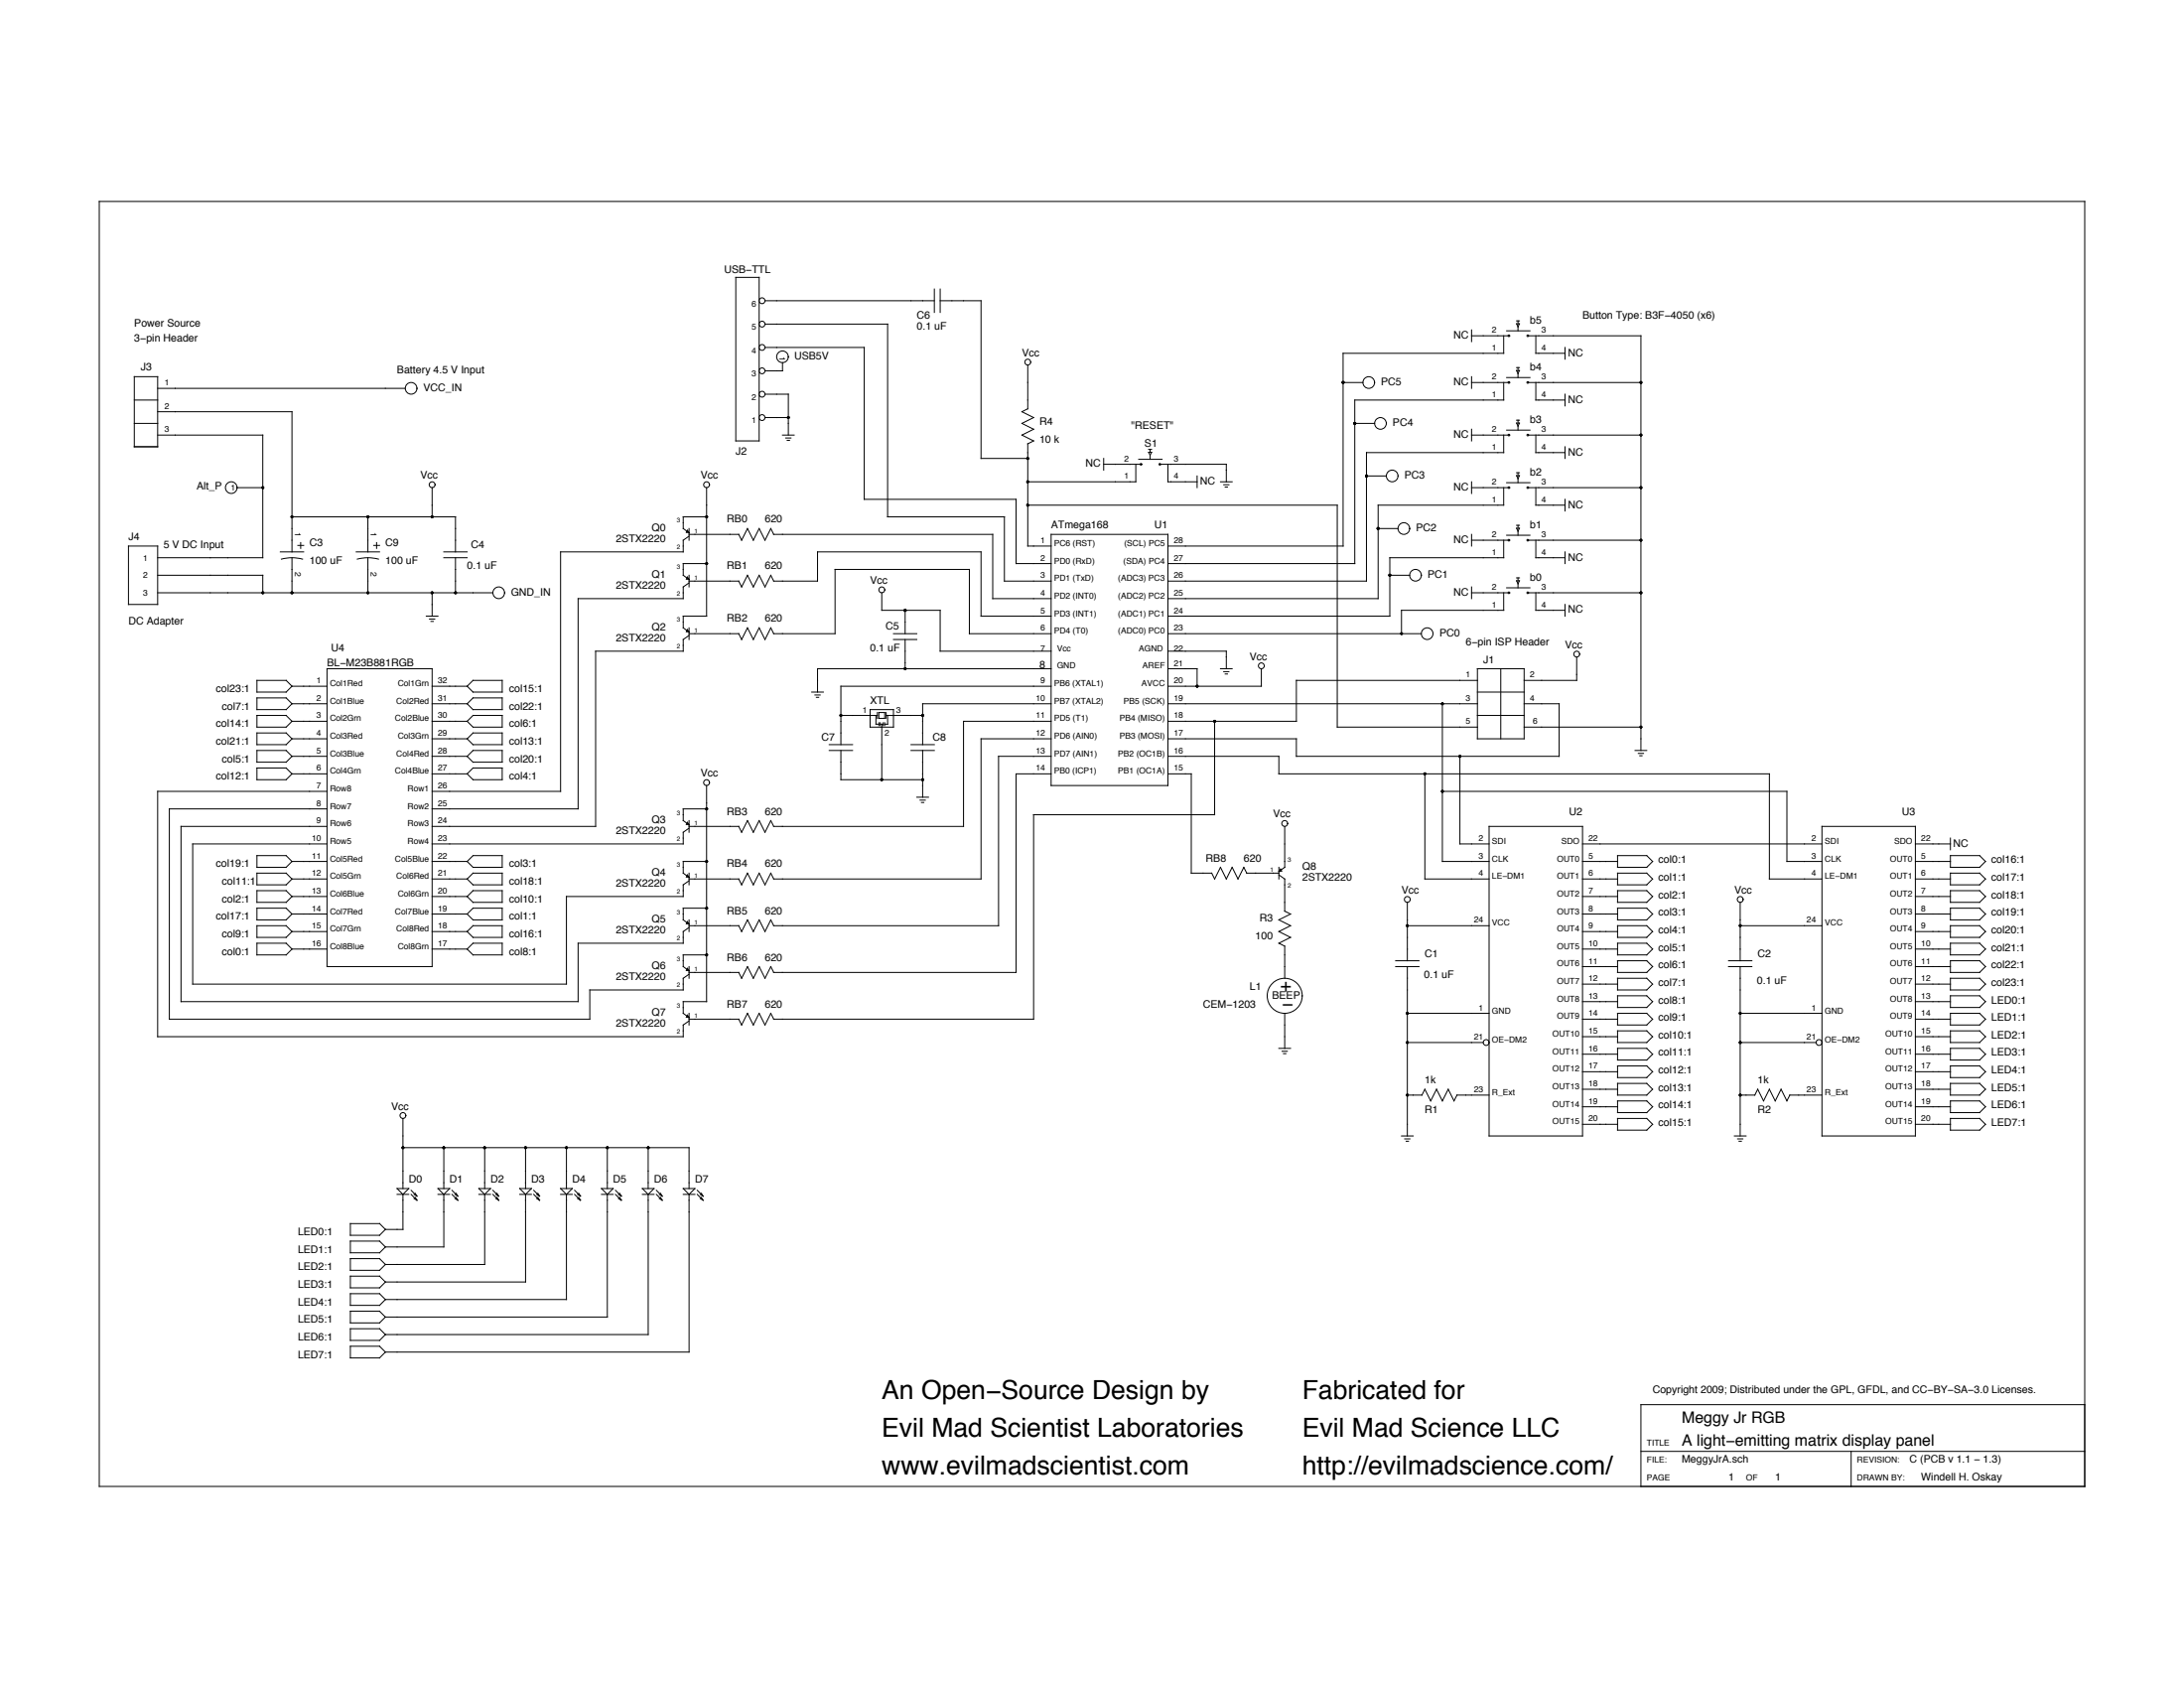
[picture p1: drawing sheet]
<svg xmlns="http://www.w3.org/2000/svg" width="279mm" height="216mm" viewBox="0 0 279 216" stroke-linecap="round" stroke-linejoin="round" font-family="sans-serif">
<g fill="none" stroke="#000" stroke-width=".13">
<path d="M12.7 25.8h254v164.3h-254zM94.1 35.5h3v20.9h-3zM97.9 38.5h21.6M119.5 37v3M120.3 38.5h5.2v20.1h6M120.3 37v3M17.2 48.2h3v8.9h-3zM17.2 51.2h3M17.2 54.2h3M20.2 55.6h13.4v15.7h-13.4M20.2 52.7h17.2v17.9M20.2 49.7h31.6"/>
<path d="M97.9 53.4h3M97.9 41.5h15.7v24.6h14.9v8.2h6M97.9 44.4h12.7v19.5h19.4v8.2h4.5M97.9 50.4h3v5.2M100.1 46.4v1h-2.2M100.1 55.6h1.5M100.5 56h.7M100.7 56.3h.3M131.5 46.7v5.6l-.8 .4 1.5 .7-1.5 .8 1.5 .7-1.5 .7 1.5 .8-.7 .4v13h3M141.2 59.4h4.7M141.2 58.6v1.5M145.3 59.4v2.2h-13.8"/>
<path d="M145.7 58.7h3M146.9 57.5h.4M146.9 57.9h.4l-.2 .3zM147.1 57.5v.4M147.1 58.2v.5M148.5 59.4h8.4v2.2M149.4 59.4v2.2h3.7M171.8 48.9h2.6M173.3 54.2h2.6M188.3 55.6h4.6M188.3 42.2v1.5M188.3 48.2v1.5"/>
<path d="M188.3 54.9v1.5M188.3 48.9h4.6M188.3 42.9h4.6M192.4 42.9v2.3h-20.6v24.6h-22.4M192.4 48.9v2.3h-19.1v20.9h-23.9M192.4 55.6v2.3h-17.6v16.4h-25.4M192.7 55h3M192.7 48.3h3M192.7 42.3h3M194 53.7h.4M194 54.1h.4l-.2 .4zM194 47h.4"/>
<path d="M194 47.4h.4l-.2 .4zM194 41h.4M194 41.4h.4l-.2 .4zM194.2 41v.4M194.2 41.8v.5M194.2 47v.4M194.2 47.8v.5M194.2 53.7v.4M194.2 54.5v.5M195.5 42.9h14.4v53.1M195.5 55.6h14.4M195.5 48.9h14.4"/>
<path d="M196.5 42.9v2.3h3.7M196.5 48.9v2.3h3.7M196.5 55.6v2.3h3.7M200.2 44.4v1.5M200.2 50.4v1.5M200.2 57.1v1.5M16.4 69.8h3.8v7.5h-3.8zM20.2 73.6h13.4v2.2M20.2 75.8h42.9M30.3 62.4h3.3M35.9 70.6h2.9M36 71.5a5.2 5.2 0 0 1 2.7 0"/>
<path d="M37.4 71.3v4.5M37.4 66.1h20.9v4.5M38.1 69.8h.7M38.5 69.4v.7M45.6 70.6h3M45.7 71.5a5.2 5.2 0 0 1 2.7 0M47.1 66.1v4.5M47.1 71.3v4.5M47.8 69.8h.8M48.2 69.4v.7M54.5 78.8h1.5M54.9 79.2h.7"/>
<path d="M55.1 79.5h.3M55.3 62.4v3.7M55.3 75.8v3M56.8 71.3h3M56.8 70.6h3M58.3 71.3v4.5M87.8 68.1l.1-.3 .2 .3M87.8 68.1h.3M87.9 73.8l.2 .3h-.3M87.9 73.8l-.1 .3M88.2 74.3h6.3l.4 .8 .7-1.5 .8 1.5 .7-1.5 .8 1.5 .7-1.5 .4 .7M88.2 68.3h6.3l.4 .8 .7-1.5 .8 1.5 .7-1.5 .8 1.5 .7-1.5 .4 .7"/>
<path d="M88.2 68.6l-.8 .5v1.5h-15.7v30.6h-16.4M88.2 74.5l-.8 .6v1.5h-13.4v26.9h-18.7M88.2 67.6v1.5M88.2 73.6v1.5M90.4 62.4v16.4h-3v1.5l.8 .5M90.4 66.1h-3v1.5l.8 .5M90.4 72.1h-3v1.5l.8 .5M99 74.3h5.6v-3.7h20.9v8.2h9M99 68.3h28v8.3h7.5M112.8 75.8v2.3h7.5v5.2h14.2M115.8 78.1v2.9M131.5 64.6h39.6v28.4h17.9"/>
<path d="M134.5 68.3h14.9v32.2h-14.9zM153.1 60.9v1.5M156.1 61.6h1.5M156.5 62h.7M156.7 62.3h.3M174.8 60.9h2.6M176.3 67.6h2.5M177.8 73.6h2.5M188.3 75.8h4.6M188.3 61.6v1.5M188.3 68.3v1.5M188.3 75.1v1.5"/>
<path d="M188.3 69.1h4.6M188.3 62.4h4.6M192.4 69.1v2.2h-14.6v7.5h-28.4M192.4 62.4v2.2h-16.1v12h-26.9M192.4 75.8v2.3h-13.1v2.9M192.7 75.2h3M192.7 68.5h3M192.7 61.7h3M194 73.9h.4M194 74.3h.4l-.2 .4zM194 67.2h.4M194 67.6h.4l-.2 .3z"/>
<path d="M194 60.5h.4M194 60.8h.4l-.2 .4zM194.2 60.5v.3M194.2 61.2v.5M194.2 67.2v.4M194.2 67.9v.6M194.2 73.9v.4M194.2 74.7v.5M195.5 75.8h14.4M195.5 69.1h14.4M195.5 62.4h14.4M196.5 69.1v2.2h3.7"/>
<path d="M196.5 62.4v2.2h3.7M196.5 75.8v2.3h3.7M200.2 77.3v1.5M200.2 63.9v1.5M200.2 70.6v1.5M32.9 87h3.7l.8 .8-.8 .7h-3.7zM32.9 96h3.7l.8 .7-.8 .8h-3.7zM32.9 91.5h3.7l.8 .8-.8 .7h-3.7zM32.9 93.7h3.7l.8 .8-.8 .7h-3.7zM32.9 89.3h3.7l.8 .7-.8 .8h-3.7zM32.9 98.2h3.7l.8 .8-.8 .7h-3.7zM37.4 87.8h4.4"/>
<path d="M37.4 90h4.4M37.4 92.3h4.4M37.4 94.5h4.4M37.4 96.7h4.4M37.4 99h4.4M41.8 85.5h13.5v38.1h-13.5zM55.3 87.8h4.5M55.3 90h4.5M55.3 92.3h4.5M55.3 94.5h4.5M55.3 96.7h4.5M55.3 99h4.5"/>
<path d="M59.8 87.8l.7-.8h3.7v1.5h-3.7zM60.5 91.5h3.7v1.5h-3.7l-.7-.7zM60.5 96h3.7v1.5h-3.7l-.7-.8zM60.5 93.7h3.7v1.5h-3.7l-.7-.7zM60.5 89.3h3.7v1.5h-3.7l-.7-.8zM60.5 98.2h3.7v1.5h-3.7l-.7-.7zM87.8 80.8l.1-.3 .2 .3M87.8 80.8h.3M88.2 81h6.3l.4 .8 .7-1.5 .8 1.5 .7-1.5 .8 1.5 .7-1.5 .4 .7M88.2 81.3l-.8 .5v1.5h-11.2v22.4h-20.9M88.2 80.3v1.5M99 81h7.8v-8.2h17.2v8.2h10.5"/>
<path d="M103.8 88.5h1.5M104.3 88.9h.6M104.4 89.2h.3M106.1 96h3M106.1 95.2h3M107.6 91.5h4.6M107.6 96v3.7h10.4M111.3 90.8h3v2.2h-3zM112.1 91.5v1.1h.3M112.2 91.1v.8M112.4 92.4v.4M112.4 91.1h.8v.8h-.8z"/>
<path d="M112.6 92.6h.4M112.6 92.4v.4M112.8 92.6v7.1M113 92.4v.4M113.2 92.4v.4M113.4 91.1v.8M113.6 91.5v1.1h-.4M114.3 81h3M114.3 81.8h3M115.8 81.8v3.7M116.5 96h3M116.5 95.2h3"/>
<path d="M118 96v6M118 91.5h-4.6M134.5 92.3h-11.2v13.4h-24.3M134.5 99h-4.5v25.4h-31M134.5 87.8h-26.9v7.4M134.5 90h-16.5v5.2M134.5 94.5h-9v17.9h-26.5M134.5 96.7h-6.8v21.7h-28.7M134.5 85.5h-29.9v3M149.4 81h32.4M149.4 90h39.6M149.4 96.7h14.2v2.3h62.8v13.4h6.7"/>
<path d="M149.4 99h3v12.7h2.6l.4 .7 .7-1.5 .8 1.5 .7-1.5 .8 1.5 .7-1.5 .4 .8M149.4 85.5h3.7v2.3M149.4 83.3h7.5v2.2M155.4 92.3v11.9h-23.2v26.2h-33.2M156.1 85.5h1.5M156.5 85.9h.7M156.7 86.2h.3M161.4 85.5v2.3h-12M182.3 99v13.4h8.2M184.5 90v20.2h6M186.8 96.7v11.2h3.7M189 91.5h6"/>
<path d="M189 88.5h6M189 87h-23.2v5.3h-16.4M189 85.5h6v9h-6zM192 85.5v9M195 90h4.5v6.7h-33.7v-2.2h-16.4M195 93h14.9M201.7 84v3h-6.7M209.2 96h1.5M209.6 96.4h.7M209.8 96.7h.3M32.9 111.7h3.7l.8 .7-.8 .8h-3.7zM32.9 118.4h3.7l.8 .7-.8 .8h-3.7z"/>
<path d="M32.9 109.4h3.7l.8 .8-.8 .7h-3.7zM32.9 116.2h3.7l.8 .7-.8 .8h-3.7zM32.9 113.9h3.7l.8 .8-.8 .7h-3.7zM37.4 110.2h4.4M37.4 114.7h4.4M37.4 116.9h4.4M37.4 119.1h4.4M41.8 101.2h-21.6v31.4h67.2v-1.5l.8-.5M41.8 112.4h-4.4M41.8 107.9h-17.1v18h47.8v-11.2h14.9v-1.5l.8-.6M41.8 105.7h-18.6v22.4h50.8v-7.5h13.4v-1.5l.8-.5M41.8 103.5h-20.1v26.9h53.8v-3.8h11.9v-1.5l.8-.5"/>
<path d="M55.3 110.2h4.5M55.3 112.4h4.5M55.3 114.7h4.5M55.3 116.9h4.5M59.8 119.1h-4.5M60.5 118.4h3.7v1.5h-3.7l-.7-.8zM60.5 109.4h3.7v1.5h-3.7l-.7-.7zM60.5 111.7h3.7v1.5h-3.7l-.7-.8zM60.5 116.2h3.7v1.5h-3.7l-.7-.8zM60.5 113.9h3.7v1.5h-3.7l-.7-.7zM87.9 105.2l.2 .3M87.9 111.9l.2 .3h-.3"/>
<path d="M87.9 117.9l.2 .3M87.9 105.2l-.1 .2M87.9 111.9l-.1 .3M87.9 117.9l-.1 .2M88.2 112.4h6.3l.4 .8 .7-1.5 .8 1.5 .7-1.5 .8 1.5 .7-1.5 .4 .7M88.2 105.7h6.3l.4 .7 .7-1.4 .8 1.4 .7-1.4 .8 1.4 .7-1.4 .4 .7M88.2 105.9l-.8 .5v1.5h-32.1M88.2 105v1.4M88.2 111.7v1.5M88.2 117.7v1.4M90.4 110.2h-3v1.5l.8 .5M90.4 100.5v27.6h-3v1.5l.8 .6"/>
<path d="M90.4 116.2h-3v1.5l.8 .5-.4-.1M90.4 103.5h-3v1.5l.8 .5-.4-.1M99 118.4l-.4-.7-.7 1.4-.8-1.4-.7 1.4-.8-1.4-.7 1.4-.4-.7h-6.3M117.3 102h1.5M117.7 102.3h.7M117.9 102.6h.3M159.5 111.7h4.1M163.6 110.9v1.5M163.6 111.9l.8 .5v4.1M163.8 111.1l.2 .3-.4 .1zM164.4 105.7v4.5M164.4 116.5l.7 .4-1.5 .8 1.5 .7-1.5 .7 1.5 .8-1.5 .7 .8 .4v4.1"/>
<path d="M164.4 110.9l-.8 .6M164.4 110.2v.7M180 115.4v7.5M184.5 101.2h44.1v9h4.5M190.5 118.4h-10.5M190.5 105.7h12v39.6h-12zM202.5 110.2h4.4M202.5 107.9h30.6M202.5 112.4h4.4M202.5 114.7h4.4M202.5 116.9h4.4M202.5 119.1h4.4"/>
<path d="M206.9 118.4h3.8l.7 .7-.7 .8h-3.8zM206.9 109.4h3.8l.7 .8-.7 .7h-3.8zM206.9 111.7h3.8l.7 .7-.7 .8h-3.8zM206.9 113.9h3.8l.7 .8-.7 .7h-3.8zM206.9 116.2h3.8l.7 .7-.7 .8h-3.8zM222.6 115.4v7.5M233.1 118.4h-10.5M233.1 105.7h11.9v39.6h-11.9zM245 107.9h4.5M245 112.4h4.5M245 114.7h4.5M245 116.9h4.5"/>
<path d="M245 119.1h4.5M249.5 118.4h3.8l.7 .7-.7 .8h-3.8zM249.5 110.2h-4.5M249.5 109.4h3.8l.7 .8-.7 .7h-3.8zM249.5 111.7h3.8l.7 .7-.7 .8h-3.8zM249.5 116.2h3.8l.7 .7-.7 .8h-3.8zM249.5 107.2v1.5M249.5 113.9h3.8l.7 .8-.7 .7h-3.8zM32.9 120.6h3.7l.8 .8-.8 .7h-3.7zM37.4 121.4h4.4M55.3 121.4h4.5M60.5 120.6h3.7v1.5h-3.7l-.7-.7z"/>
<path d="M87.8 124.1l.1-.3 .2 .4M87.8 130.1l.1-.3 .2 .3M87.8 124.1l.3 .1M87.8 130.1h.3M88.2 130.4h6.3l.4 .7 .7-1.5 .8 1.5 .7-1.5 .8 1.5 .7-1.5 .4 .8M88.2 123.6v1.5M88.2 129.6v1.5M90.4 122.1h-3v1.5l.8 .6M99 124.4l-.4-.8-.7 1.5-.8-1.5-.7 1.5-.8-1.5-.7 1.5-.4-.7h-6.3M163.6 134.1h1.5M164 134.5h.7M164.2 134.8h.3"/>
<path d="M164.4 129.6v4.5M178.5 123.6h3M178.5 122.9h3M180 123.6v21.7M180 129.6h10.5M180 133.3h9.8M202.5 123.6h4.4M202.5 121.4h4.4M202.5 125.9h4.4M202.5 128.1h4.4M202.5 130.4h4.4M202.5 132.6h4.4"/>
<path d="M202.5 139.3h4.4M202.5 137.1h4.4M202.5 134.8h4.4M206.9 122.9h3.8l.7 .7-.7 .8h-3.8zM206.9 129.6h3.8l.7 .8-.7 .7h-3.8zM206.9 138.6h3.8l.7 .7-.7 .8h-3.8zM206.9 131.8h3.8l.7 .8-.7 .7h-3.8zM206.9 120.6h3.8l.7 .8-.7 .7h-3.8zM206.9 125.1h3.8l.7 .8-.7 .7h-3.8zM206.9 127.4h3.8l.7 .7-.7 .8h-3.8zM206.9 134.1h3.8l.7 .7-.7 .8h-3.8zM206.9 136.3h3.8l.7 .8-.7 .7h-3.8z"/>
<path d="M221.1 123.6h3M221.1 122.9h3M222.6 133.3h9.7M222.6 123.6v21.7M222.6 129.6h10.5M245 123.6h4.5M245 121.4h4.5M245 125.9h4.5M245 128.1h4.5M245 130.4h4.5M245 132.6h4.5M245 139.3h4.5"/>
<path d="M245 137.1h4.5M245 134.8h4.5M249.5 122.9h3.8l.7 .7-.7 .8h-3.8zM249.5 129.6h3.8l.7 .8-.7 .7h-3.8zM249.5 138.6h3.8l.7 .7-.7 .8h-3.8zM249.5 131.8h3.8l.7 .8-.7 .7h-3.8zM249.5 125.1h3.8l.7 .8-.7 .7h-3.8zM249.5 120.6h3.8l.7 .8-.7 .7h-3.8zM249.5 136.3h3.8l.7 .8-.7 .7h-3.8zM249.5 127.4h3.8l.7 .7-.7 .8h-3.8zM249.5 134.1h3.8l.7 .7-.7 .8h-3.8zM44.8 156.5h3.8l.7 .7-.7 .8h-3.8z"/>
<path d="M44.8 158.7h3.8l.7 .8-.7 .7h-3.8zM50.8 152h1.5l-.8 .8zM50.8 152.8h1.5M51.5 152.8v4.4h-2.2M51.5 146.8h36.7v5.2M51.5 143.1v8.9M52.6 152.2l.7 .8M52.6 152.8l.7 .7M53 152.8l.3 .2M53 153.3l.3 .2M53.1 152.6l.2 .4M53.1 153.1l.2 .4"/>
<path d="M56 152h1.5l-.7 .8zM56 152.8h1.5M56.8 152.8v6.7h-7.5M56.8 146.8v5.2M57.8 152.2l.8 .8M57.8 152.8l.8 .7M58.2 152.8l.4 .2M58.2 153.3l.4 .2M58.3 152.6l.3 .4M58.3 153.1l.3 .4M61.3 152h1.5l-.8 .8zM61.3 152.8h1.5"/>
<path d="M62 152.8v8.9h-12.7M62 146.8v5.2M63.1 152.2l.7 .8M63.1 152.8l.7 .7M63.4 152.8l.4 .2M63.4 153.3l.4 .2M63.6 152.6l.2 .4M63.6 153.1l.2 .4M66.5 152h1.5l-.8 .8zM66.5 152.8h1.5M67.2 152.8v11.2h-17.9M67.2 146.8v5.2"/>
<path d="M68.3 152.2l.7 .8M68.3 152.8l.7 .7M68.7 152.8l.3 .2M68.7 153.3l.3 .2M68.8 152.6l.2 .4M68.8 153.1l.2 .4M71.7 152h1.5l-.7 .8zM71.7 152.8h1.5M72.5 152.8v13.4h-23.2M72.5 146.8v5.2M73.5 152.2l.8 .8M73.5 152.8l.8 .7"/>
<path d="M73.9 152.8l.4 .2M73.9 153.3l.4 .2M74 152.6l.3 .4M74 153.1l.3 .4M76.9 152h1.5l-.7 .8zM76.9 152.8h1.5M77.7 152.8v15.7h-28.4M77.7 146.8v5.2M78.7 152.2l.8 .8M78.7 152.8l.8 .7M79.1 152.8l.4 .2M79.1 153.3l.4 .2"/>
<path d="M79.3 152.6l.2 .4M79.3 153.1l.2 .4M82.2 152h1.5l-.8 .8zM82.2 152.8h1.5M82.9 152.8v17.9h-33.6M82.9 146.8v5.2M84 152.2l.7 .8M84 152.8l.7 .7M84.3 152.8l.4 .2M84.3 153.3l.4 .2M84.5 152.6l.2 .4M84.5 153.1l.2 .4"/>
<path d="M87.4 152h1.5l-.7 .8zM87.4 152.8h1.5M88.2 152.8v2.2M88.2 155v17.9h-38.9M89.2 152.2l.7 .8M89.2 152.8l.7 .7M89.6 152.8l.3 .2M89.6 153.3l.3 .2M89.7 152.6l.2 .4M89.7 153.1l.2 .4M179.3 145.3h1.5M179.7 145.7h.7"/>
<path d="M179.9 146h.3M180 140.1h1.9l.4-.8 .7 1.5 .8-1.5 .7 1.5 .8-1.5 .7 1.5 .4-.7M190.5 140.1h-4.1M202.5 143.8h4.4M202.5 141.6h4.4M206.9 140.8h3.8l.7 .8-.7 .7h-3.8zM206.9 143.1h3.8l.7 .7-.7 .7h-3.8zM221.9 145.3h1.5M222.3 145.7h.7M222.5 146h.3M222.6 140.1h1.9l.4-.8 .7 1.5 .8-1.5 .7 1.5 .8-1.5 .7 1.5 .4-.7M233.1 140.1h-4.1"/>
<path d="M245 143.8h4.5M245 141.6h4.5M249.5 143.1h3.8l.7 .7-.7 .7h-3.8zM249.5 140.8h3.8l.7 .8-.7 .7h-3.8zM44.8 169.9h3.8l.7 .8-.7 .7h-3.8zM44.8 161h3.8l.7 .7-.7 .8h-3.8zM44.8 163.2h3.8l.7 .8-.7 .7h-3.8zM44.8 165.5h3.8l.7 .7-.7 .8h-3.8zM44.8 167.7h3.8l.7 .8-.7 .7h-3.8zM44.8 172.2h3.8l.7 .7-.7 .8h-3.8zM266.7 179.7h-56.8v10.4M209.9 185.6h56.8"/>
<path d="M236.8 185.6v4.5"/>
<circle cx="97.5" cy="38.5" r=".37"/>
<circle cx="52.6" cy="49.7" r=".75"/>
<circle cx="97.5" cy="44.4" r=".37"/>
<circle cx="97.5" cy="50.4" r=".37"/>
<circle cx="97.5" cy="53.4" r=".37"/>
<circle cx="97.5" cy="47.4" r=".37"/>
<circle cx="97.5" cy="41.5" r=".37"/>
<circle cx="100.1" cy="45.6" r=".75"/>
<circle cx="131.5" cy="46.3" r=".37"/>
<circle cx="146" cy="59.4" r=".1"/>
<circle cx="148.4" cy="59.4" r=".1"/>
<circle cx="175.1" cy="48.9" r=".75"/>
<circle cx="176.6" cy="54.2" r=".75"/>
<circle cx="193" cy="55.6" r=".1"/>
<circle cx="193" cy="48.9" r=".1"/>
<circle cx="193" cy="42.9" r=".1"/>
<circle cx="195.4" cy="55.6" r=".1"/>
<circle cx="195.4" cy="48.9" r=".1"/>
<circle cx="195.4" cy="42.9" r=".1"/>
<circle cx="29.6" cy="62.4" r=".75"/>
<circle cx="55.3" cy="62" r=".37"/>
<circle cx="63.8" cy="75.8" r=".75"/>
<circle cx="90.4" cy="62" r=".37"/>
<circle cx="112.8" cy="75.4" r=".37"/>
<circle cx="178.1" cy="60.9" r=".75"/>
<circle cx="179.6" cy="67.6" r=".75"/>
<circle cx="181.1" cy="73.6" r=".75"/>
<circle cx="193" cy="75.8" r=".1"/>
<circle cx="193" cy="62.4" r=".1"/>
<circle cx="193" cy="69.1" r=".1"/>
<circle cx="195.4" cy="75.8" r=".1"/>
<circle cx="195.4" cy="69.1" r=".1"/>
<circle cx="195.4" cy="62.4" r=".1"/>
<circle cx="161.4" cy="85.2" r=".37"/>
<circle cx="182.6" cy="81" r=".75"/>
<circle cx="201.7" cy="83.7" r=".37"/>
<circle cx="90.4" cy="100.1" r=".37"/>
<circle cx="164.4" cy="105.3" r=".37"/>
<circle cx="180" cy="115" r=".37"/>
<circle cx="222.6" cy="115" r=".37"/>
<circle cx="164.4" cy="127.4" r="2.24"/>
<circle cx="190.1" cy="133.3" r=".37"/>
<circle cx="232.7" cy="133.3" r=".37"/>
<circle cx="51.5" cy="142.7" r=".37"/>
</g>
<g fill="#000">
<circle cx="100.9" cy="53.4" r=".19"/>
<circle cx="131.5" cy="58.6" r=".19"/>
<circle cx="171.8" cy="48.9" r=".19"/>
<circle cx="173.3" cy="54.2" r=".19"/>
<circle cx="209.9" cy="48.9" r=".19"/>
<circle cx="209.9" cy="55.6" r=".19"/>
<circle cx="33.6" cy="62.4" r=".19"/>
<circle cx="33.6" cy="75.8" r=".19"/>
<circle cx="37.4" cy="75.8" r=".19"/>
<circle cx="37.4" cy="66.1" r=".19"/>
<circle cx="47.1" cy="75.8" r=".19"/>
<circle cx="47.1" cy="66.1" r=".19"/>
<circle cx="55.3" cy="66.1" r=".19"/>
<circle cx="55.3" cy="75.8" r=".19"/>
<circle cx="58.3" cy="75.8" r=".19"/>
<circle cx="90.4" cy="66.1" r=".19"/>
<circle cx="90.4" cy="72.1" r=".19"/>
<circle cx="115.8" cy="78.1" r=".19"/>
<circle cx="131.5" cy="61.6" r=".19"/>
<circle cx="131.5" cy="64.6" r=".19"/>
<circle cx="174.8" cy="60.9" r=".19"/>
<circle cx="176.3" cy="67.6" r=".19"/>
<circle cx="177.8" cy="73.6" r=".19"/>
<circle cx="209.9" cy="69.1" r=".19"/>
<circle cx="209.9" cy="75.8" r=".19"/>
<circle cx="209.9" cy="62.4" r=".19"/>
<circle cx="107.6" cy="91.5" r=".19"/>
<circle cx="112.8" cy="99.7" r=".19"/>
<circle cx="115.8" cy="85.5" r=".19"/>
<circle cx="118" cy="91.5" r=".19"/>
<circle cx="118" cy="99.7" r=".19"/>
<circle cx="153.1" cy="87.8" r=".19"/>
<circle cx="155.4" cy="92.3" r=".19"/>
<circle cx="179.3" cy="81" r=".19"/>
<circle cx="182.3" cy="99" r=".19"/>
<circle cx="184.5" cy="90" r=".19"/>
<circle cx="186.8" cy="96.7" r=".19"/>
<circle cx="209.9" cy="93" r=".19"/>
<circle cx="90.4" cy="116.2" r=".19"/>
<circle cx="90.4" cy="110.2" r=".19"/>
<circle cx="90.4" cy="103.5" r=".19"/>
<circle cx="180" cy="118.4" r=".19"/>
<circle cx="184.5" cy="101.2" r=".19"/>
<circle cx="222.6" cy="118.4" r=".19"/>
<circle cx="90.4" cy="122.1" r=".19"/>
<circle cx="180" cy="129.6" r=".19"/>
<circle cx="180" cy="133.3" r=".19"/>
<circle cx="222.6" cy="129.6" r=".19"/>
<circle cx="222.6" cy="133.3" r=".19"/>
<circle cx="51.5" cy="146.8" r=".19"/>
<circle cx="56.8" cy="146.8" r=".19"/>
<circle cx="62" cy="146.8" r=".19"/>
<circle cx="67.2" cy="146.8" r=".19"/>
<circle cx="72.5" cy="146.8" r=".19"/>
<circle cx="77.7" cy="146.8" r=".19"/>
<circle cx="82.9" cy="146.8" r=".19"/>
<circle cx="180" cy="140.1" r=".19"/>
<circle cx="222.6" cy="140.1" r=".19"/>
</g>
<g font-size="3.4">
<text x="112.8" y="178.9">An Open−Source Design by</text>
<text x="166.6" y="178.9">Fabricated for</text>
<text x="112.8" y="183.8">Evil Mad Scientist Laboratories</text>
<text x="166.6" y="183.8">Evil Mad Science LLC</text>
<text x="112.8" y="188.6">www.evilmadscientist.com</text>
<text x="166.6" y="188.6">http://evilmadscience.com/</text>
</g>
<g font-size="2.4">
<text x="163.9" y="125.5" transform="rotate(90 163.9 125.5)">+</text>
<text x="164" y="129.1">−</text>
</g>
<g font-size="2">
<text x="215.2" y="182">Meggy Jr RGB</text>
<text x="215.2" y="184.9">A light−emitting matrix display panel</text>
</g>
<g font-size="1.3">
<text x="92.6" y="35">USB−TTL</text>
<text x="17.2" y="41.8">Power Source</text>
<text x="117.3" y="40.7">C6</text>
<text x="195.7" y="41.5">b5</text>
<text x="202.5" y="40.7">Button Type: B3F−4050 (x6)</text>
<text x="17.2" y="43.7">3−pin Header</text>
<text x="18" y="47.4">J3</text>
<text x="50.8" y="47.7">Battery 4.5 V Input</text>
<text x="101.6" y="45.9">USB5V</text>
<text x="117.3" y="42.2">0.1 uF</text>
<text x="130.7" y="45.6">Vcc</text>
<text x="185.9" y="43.3">NC</text>
<text x="195.7" y="47.4">b4</text>
<text x="200.6" y="45.5">NC</text>
<text x="54.2" y="50">VCC_IN</text>
<text x="176.7" y="49.3">PC5</text>
<text x="185.9" y="49.3">NC</text>
<text x="200.6" y="51.5">NC</text>
<text x="94.1" y="58.1">J2</text>
<text x="133" y="54.4">R4</text>
<text x="133" y="56.6">10 k</text>
<text x="138.9" y="59.7">NC</text>
<text x="144.7" y="54.9">&quot;RESET&quot;</text>
<text x="146.4" y="57.1">S1</text>
<text x="178.2" y="54.5">PC4</text>
<text x="185.9" y="56">NC</text>
<text x="195.7" y="54.2">b3</text>
<text x="200.6" y="58.2">NC</text>
<text x="25.2" y="62.6">Alt_P</text>
<text x="53.8" y="61.3">Vcc</text>
<text x="89.6" y="61.3">Vcc</text>
<text x="153.5" y="62">NC</text>
<text x="179.7" y="61.3">PC3</text>
<text x="185.9" y="62.7">NC</text>
<text x="195.7" y="60.9">b2</text>
<text x="200.6" y="65">NC</text>
<text x="16.4" y="69.1">J4</text>
<text x="20.9" y="70.1">5 V DC Input</text>
<text x="39.6" y="69.8">C3</text>
<text x="49.3" y="69.8">C9</text>
<text x="60.3" y="70.1">C4</text>
<text x="78.8" y="69.3">2STX2220</text>
<text x="83.4" y="68">Q0</text>
<text x="93" y="66.9">RB0</text>
<text x="97.9" y="66.9">620</text>
<text x="134.5" y="67.6">ATmega168</text>
<text x="147.7" y="67.6">U1</text>
<text x="181.2" y="68">PC2</text>
<text x="185.9" y="69.4">NC</text>
<text x="195.7" y="67.6">b1</text>
<text x="200.6" y="71.7">NC</text>
<text x="39.6" y="72.1">100 uF</text>
<text x="49.3" y="72.1">100 uF</text>
<text x="59.8" y="72.8">0.1 uF</text>
<text x="65.4" y="76.2">GND_IN</text>
<text x="78.8" y="75.3">2STX2220</text>
<text x="83.4" y="74">Q1</text>
<text x="93" y="72.8">RB1</text>
<text x="97.9" y="72.8">620</text>
<text x="111.3" y="74.7">Vcc</text>
<text x="182.7" y="74">PC1</text>
<text x="185.9" y="76.2">NC</text>
<text x="195.7" y="74.3">b0</text>
<text x="16.4" y="79.9">DC Adapter</text>
<text x="42.4" y="83.3">U4</text>
<text x="78.8" y="82">2STX2220</text>
<text x="83.4" y="80.7">Q2</text>
<text x="93" y="79.6">RB2</text>
<text x="97.9" y="79.6">620</text>
<text x="111.3" y="83.3">0.1 uF</text>
<text x="113.3" y="80.5">C5</text>
<text x="184.2" y="81.4">PC0</text>
<text x="187.5" y="82.5">6−pin ISP Header</text>
<text x="200.2" y="82.9">Vcc</text>
<text x="200.6" y="78.4">NC</text>
<text x="27.6" y="88.5">col23:1</text>
<text x="41.8" y="85.2">BL−M23B881RGB</text>
<text x="65.1" y="88.5">col15:1</text>
<text x="133" y="85.5">8</text>
<text x="159.9" y="84.4">Vcc</text>
<text x="189.8" y="84.8">J1</text>
<text x="27.6" y="93">col14:1</text>
<text x="27.6" y="95.2">col21:1</text>
<text x="28.4" y="90.8">col7:1</text>
<text x="65.1" y="95.2">col13:1</text>
<text x="65.1" y="90.8">col22:1</text>
<text x="65.1" y="93">col6:1</text>
<text x="105.1" y="94.7">C7</text>
<text x="111.3" y="90">XTL</text>
<text x="119.3" y="94.7">C8</text>
<text x="27.6" y="99.7">col12:1</text>
<text x="28.4" y="97.5">col5:1</text>
<text x="65.1" y="97.5">col20:1</text>
<text x="65.1" y="99.7">col4:1</text>
<text x="89.6" y="99.4">Vcc</text>
<text x="78.8" y="106.6">2STX2220</text>
<text x="83.4" y="105.3">Q3</text>
<text x="93" y="104.2">RB3</text>
<text x="97.9" y="104.2">620</text>
<text x="162.9" y="104.6">Vcc</text>
<text x="200.7" y="104.2">U2</text>
<text x="243.3" y="104.2">U3</text>
<text x="27.6" y="110.9">col19:1</text>
<text x="28.4" y="113.2">col11:1</text>
<text x="65.1" y="113.2">col18:1</text>
<text x="65.1" y="110.9">col3:1</text>
<text x="78.8" y="113.4">2STX2220</text>
<text x="83.4" y="112.1">Q4</text>
<text x="93" y="110.9">RB4</text>
<text x="97.9" y="110.9">620</text>
<text x="154.3" y="110.2">RB8</text>
<text x="159.1" y="110.2">620</text>
<text x="166.6" y="111.3">Q8</text>
<text x="166.6" y="112.6">2STX2220</text>
<text x="212.2" y="110.4">col0:1</text>
<text x="212.2" y="112.7">col1:1</text>
<text x="249.9" y="108.3">NC</text>
<text x="254.7" y="110.4">col16:1</text>
<text x="254.7" y="112.7">col17:1</text>
<text x="27.6" y="117.7">col17:1</text>
<text x="28.4" y="115.4">col2:1</text>
<text x="28.4" y="119.9">col9:1</text>
<text x="65.1" y="115.4">col10:1</text>
<text x="65.1" y="119.9">col16:1</text>
<text x="65.1" y="117.7">col1:1</text>
<text x="78.8" y="119.3">2STX2220</text>
<text x="83.4" y="118">Q5</text>
<text x="93" y="116.9">RB5</text>
<text x="97.9" y="116.9">620</text>
<text x="161.1" y="117.9">R3</text>
<text x="179.3" y="114.3">Vcc</text>
<text x="212.2" y="117.1">col3:1</text>
<text x="212.2" y="119.4">col4:1</text>
<text x="212.2" y="114.9">col2:1</text>
<text x="221.9" y="114.3">Vcc</text>
<text x="254.7" y="119.4">col20:1</text>
<text x="254.7" y="114.9">col18:1</text>
<text x="254.7" y="117.1">col19:1</text>
<text x="28.4" y="122.1">col0:1</text>
<text x="65.1" y="122.1">col8:1</text>
<text x="78.8" y="125.3">2STX2220</text>
<text x="83.4" y="124">Q6</text>
<text x="93" y="122.9">RB6</text>
<text x="97.9" y="122.9">620</text>
<text x="160.6" y="120.1">100</text>
<text x="182.2" y="125.1">0.1 uF</text>
<text x="182.3" y="122.4">C1</text>
<text x="212.2" y="123.9">col6:1</text>
<text x="212.2" y="121.6">col5:1</text>
<text x="224.8" y="125.9">0.1 uF</text>
<text x="224.9" y="122.4">C2</text>
<text x="254.7" y="123.9">col22:1</text>
<text x="254.7" y="121.6">col21:1</text>
<text x="78.8" y="131.3">2STX2220</text>
<text x="83.4" y="130">Q7</text>
<text x="93" y="128.9">RB7</text>
<text x="97.9" y="128.9">620</text>
<text x="153.9" y="128.9">CEM−1203</text>
<text x="159.9" y="126.6">L1</text>
<text x="162.7" y="127.7">BEEP</text>
<text x="212.2" y="126.1">col7:1</text>
<text x="212.2" y="128.3">col8:1</text>
<text x="212.2" y="130.6">col9:1</text>
<text x="254.7" y="126.1">col23:1</text>
<text x="254.7" y="130.6">LED1:1</text>
<text x="254.7" y="128.3">LED0:1</text>
<text x="212.2" y="137.3">col12:1</text>
<text x="212.2" y="132.8">col10:1</text>
<text x="212.2" y="135.1">col11:1</text>
<text x="254.7" y="132.8">LED2:1</text>
<text x="254.7" y="135.1">LED3:1</text>
<text x="254.7" y="137.3">LED4:1</text>
<text x="50.1" y="141.9">Vcc</text>
<text x="182.3" y="142.3">R1</text>
<text x="182.3" y="138.6">1k</text>
<text x="212.2" y="141.8">col14:1</text>
<text x="212.2" y="139.5">col13:1</text>
<text x="224.9" y="142.3">R2</text>
<text x="224.9" y="138.6">1k</text>
<text x="254.7" y="141.8">LED6:1</text>
<text x="254.7" y="139.5">LED5:1</text>
<text x="212.2" y="144">col15:1</text>
<text x="254.7" y="144">LED7:1</text>
<text x="52.3" y="151.3">D0</text>
<text x="57.5" y="151.3">D1</text>
<text x="62.8" y="151.3">D2</text>
<text x="68" y="151.3">D3</text>
<text x="73.2" y="151.3">D4</text>
<text x="78.4" y="151.3">D5</text>
<text x="83.7" y="151.3">D6</text>
<text x="88.9" y="151.3">D7</text>
<text x="38.1" y="158">LED0:1</text>
<text x="38.1" y="160.2">LED1:1</text>
<text x="38.1" y="162.5">LED2:1</text>
<text x="38.1" y="164.7">LED3:1</text>
<text x="38.1" y="167">LED4:1</text>
<text x="38.1" y="169.2">LED5:1</text>
<text x="38.1" y="171.4">LED6:1</text>
<text x="38.1" y="173.7">LED7:1</text>
<text x="211.4" y="178.2">Copyright 2009; Distributed under the GPL, GFDL, and CC−BY−SA−3.0 Licenses.</text>
<text x="215.2" y="187.1">MeggyJrA.sch</text>
<text x="221.1" y="189.4">1</text>
<text x="227.1" y="189.4">1</text>
<text x="244.3" y="187.1">C (PCB v 1.1 − 1.3)</text>
<text x="245.8" y="189.4">Windell H. Oskay</text>
</g>
<g font-size="1.1">
<text x="96.1" y="39.2">6</text>
<text x="96.1" y="45.2">4</text>
<text x="96.1" y="42.2">5</text>
<text x="99.7" y="45.6" transform="rotate(90 99.7 45.6)">1</text>
<text x="190.9" y="44.8">1</text>
<text x="190.9" y="42.6">2</text>
<text x="197.2" y="44.8">4</text>
<text x="197.2" y="42.6">3</text>
<text x="21.1" y="49.3">1</text>
<text x="21.1" y="52.3">2</text>
<text x="96.1" y="51.2">2</text>
<text x="96.1" y="48.2">3</text>
<text x="190.9" y="50.8">1</text>
<text x="190.9" y="48.6">2</text>
<text x="197.2" y="50.8">4</text>
<text x="197.2" y="48.6">3</text>
<text x="21.1" y="55.3">3</text>
<text x="96.1" y="54.2">1</text>
<text x="143.8" y="59">2</text>
<text x="150.2" y="59">3</text>
<text x="190.9" y="57.5">1</text>
<text x="190.9" y="55.3">2</text>
<text x="197.2" y="57.5">4</text>
<text x="197.2" y="55.3">3</text>
<text x="29.5" y="62.7">1</text>
<text x="143.8" y="61.3">1</text>
<text x="150.2" y="61.3">4</text>
<text x="190.9" y="64.2">1</text>
<text x="190.9" y="62">2</text>
<text x="197.2" y="64.2">4</text>
<text x="197.2" y="62">3</text>
<text x="18.3" y="71.7">1</text>
<text x="37.7" y="68.1" transform="rotate(90 37.7 68.1)">1</text>
<text x="47.4" y="68.1" transform="rotate(90 47.4 68.1)">1</text>
<text x="133.1" y="69.5">1</text>
<text x="133.1" y="71.7">2</text>
<text x="134.8" y="69.8">PC6 (RST)</text>
<text x="143.8" y="69.8">(SCL) PC5</text>
<text x="150.2" y="71.7">27</text>
<text x="150.2" y="69.5">28</text>
<text x="190.9" y="71">1</text>
<text x="190.9" y="68.7">2</text>
<text x="197.2" y="71">4</text>
<text x="197.2" y="68.7">3</text>
<text x="18.3" y="74">2</text>
<text x="18.3" y="76.2">3</text>
<text x="37.7" y="73.2" transform="rotate(90 37.7 73.2)">2</text>
<text x="47.4" y="73.2" transform="rotate(90 47.4 73.2)">2</text>
<text x="133.1" y="74">3</text>
<text x="133.1" y="76.2">4</text>
<text x="134.8" y="72.1">PD0 (RxD)</text>
<text x="134.8" y="74.3">PD1 (TxD)</text>
<text x="134.8" y="76.6">PD2 (INT0)</text>
<text x="143" y="76.6">(ADC2) PC2</text>
<text x="143" y="74.3">(ADC3) PC3</text>
<text x="143.7" y="72.1">(SDA) PC4</text>
<text x="150.2" y="76.2">25</text>
<text x="150.2" y="74">26</text>
<text x="190.9" y="77.7">1</text>
<text x="190.9" y="75.4">2</text>
<text x="197.2" y="77.7">4</text>
<text x="197.2" y="75.4">3</text>
<text x="133.1" y="83.3">7</text>
<text x="133.1" y="78.4">5</text>
<text x="133.1" y="80.7">6</text>
<text x="134.8" y="78.8">PD3 (INT1)</text>
<text x="134.8" y="81">PD4 (T0)</text>
<text x="135.2" y="83.3">Vcc</text>
<text x="143" y="81">(ADC0) PC0</text>
<text x="143" y="78.8">(ADC1) PC1</text>
<text x="145.7" y="83.3">AGND</text>
<text x="150.2" y="80.7">23</text>
<text x="150.2" y="78.4">24</text>
<text x="150.2" y="83.3">22</text>
<text x="40.5" y="87.4">1</text>
<text x="40.5" y="89.6">2</text>
<text x="42.2" y="87.8">Col1Red</text>
<text x="50.9" y="87.8">Col1Grn</text>
<text x="56" y="87.4">32</text>
<text x="56" y="89.6">31</text>
<text x="132.5" y="89.6">10</text>
<text x="133.1" y="87.4">9</text>
<text x="134.8" y="87.8">PB6 (XTAL1)</text>
<text x="135.2" y="85.5">GND</text>
<text x="146" y="87.8">AVCC</text>
<text x="146.2" y="85.5">AREF</text>
<text x="150.2" y="89.6">19</text>
<text x="150.2" y="87.4">20</text>
<text x="150.2" y="85.2">21</text>
<text x="187.5" y="86.7">1</text>
<text x="187.5" y="89.6">3</text>
<text x="195.7" y="86.7">2</text>
<text x="195.7" y="89.6">4</text>
<text x="40.5" y="94.1">4</text>
<text x="40.5" y="91.9">3</text>
<text x="42.2" y="90">Col1Blue</text>
<text x="42.2" y="94.5">Col3Red</text>
<text x="42.2" y="92.3">Col2Grn</text>
<text x="50.5" y="92.3">Col2Blue</text>
<text x="50.7" y="90">Col2Red</text>
<text x="50.9" y="94.5">Col3Grn</text>
<text x="56" y="91.9">30</text>
<text x="56" y="94.1">29</text>
<text x="110.3" y="91.1">1</text>
<text x="113.2" y="94.1">2</text>
<text x="114.7" y="91.1">3</text>
<text x="132.5" y="91.9">11</text>
<text x="132.5" y="94.1">12</text>
<text x="134.8" y="90">PB7 (XTAL2)</text>
<text x="134.8" y="92.3">PD5 (T1)</text>
<text x="134.8" y="94.5">PD6 (AIN0)</text>
<text x="143.2" y="94.5">PB3 (MOSI)</text>
<text x="143.2" y="92.3">PB4 (MISO)</text>
<text x="143.8" y="90">PB5 (SCK)</text>
<text x="150.2" y="94.1">17</text>
<text x="150.2" y="91.9">18</text>
<text x="187.5" y="92.6">5</text>
<text x="196.1" y="92.6">6</text>
<text x="40.5" y="100.8">7</text>
<text x="40.5" y="98.6">6</text>
<text x="40.5" y="96.4">5</text>
<text x="42.2" y="101.2">Row8</text>
<text x="42.2" y="99">Col4Grn</text>
<text x="42.2" y="96.7">Col3Blue</text>
<text x="50.5" y="99">Col4Blue</text>
<text x="50.7" y="96.7">Col4Red</text>
<text x="52.2" y="101.2">Row1</text>
<text x="56" y="96.4">28</text>
<text x="56" y="98.6">27</text>
<text x="56" y="100.8">26</text>
<text x="132.5" y="96.4">13</text>
<text x="132.5" y="98.6">14</text>
<text x="134.8" y="96.7">PD7 (AIN1)</text>
<text x="134.8" y="99">PB0 (ICP1)</text>
<text x="143" y="99">PB1 (OC1A)</text>
<text x="143" y="96.7">PB2 (OC1B)</text>
<text x="150.2" y="98.6">15</text>
<text x="150.2" y="96.4">16</text>
<text x="39.9" y="107.6">10</text>
<text x="40.5" y="103.1">8</text>
<text x="40.5" y="105.3">9</text>
<text x="42.2" y="103.5">Row7</text>
<text x="42.2" y="105.7">Row6</text>
<text x="42.2" y="107.9">Row5</text>
<text x="52.2" y="103.5">Row2</text>
<text x="52.2" y="105.7">Row3</text>
<text x="52.2" y="107.9">Row4</text>
<text x="56" y="103.1">25</text>
<text x="56" y="105.3">24</text>
<text x="56" y="107.6">23</text>
<text x="189.2" y="107.6">2</text>
<text x="190.9" y="107.9">SDI</text>
<text x="199.7" y="107.9">SDO</text>
<text x="203.2" y="107.6">22</text>
<text x="231.7" y="107.6">2</text>
<text x="233.5" y="107.9">SDI</text>
<text x="242.3" y="107.9">SDO</text>
<text x="245.8" y="107.6">22</text>
<text x="39.9" y="112.1">12</text>
<text x="39.9" y="109.8">11</text>
<text x="42.2" y="112.4">Col5Grn</text>
<text x="42.2" y="110.2">Col5Red</text>
<text x="50.5" y="110.2">Col5Blue</text>
<text x="50.7" y="112.4">Col6Red</text>
<text x="56" y="109.8">22</text>
<text x="56" y="112.1">21</text>
<text x="189.2" y="109.8">3</text>
<text x="189.2" y="112.1">4</text>
<text x="190.9" y="110.2">CLK</text>
<text x="190.9" y="112.4">LE−DM1</text>
<text x="199.2" y="110.2">OUT0</text>
<text x="199.2" y="112.4">OUT1</text>
<text x="203.2" y="109.8">5</text>
<text x="203.2" y="112.1">6</text>
<text x="231.7" y="109.8">3</text>
<text x="231.7" y="112.1">4</text>
<text x="233.5" y="110.2">CLK</text>
<text x="233.5" y="112.4">LE−DM1</text>
<text x="241.8" y="110.2">OUT0</text>
<text x="241.8" y="112.4">OUT1</text>
<text x="245.8" y="109.8">5</text>
<text x="245.8" y="112.1">6</text>
<text x="39.9" y="118.8">15</text>
<text x="39.9" y="116.5">14</text>
<text x="39.9" y="114.3">13</text>
<text x="42.2" y="119.1">Col7Grn</text>
<text x="42.2" y="116.9">Col7Red</text>
<text x="42.2" y="114.7">Col6Blue</text>
<text x="50.5" y="116.9">Col7Blue</text>
<text x="50.7" y="119.1">Col8Red</text>
<text x="50.9" y="114.7">Col6Grn</text>
<text x="56" y="114.3">20</text>
<text x="56" y="116.5">19</text>
<text x="56" y="118.8">18</text>
<text x="188.6" y="118">24</text>
<text x="190.9" y="118.4">VCC</text>
<text x="199.2" y="114.7">OUT2</text>
<text x="199.2" y="116.9">OUT3</text>
<text x="199.2" y="119.1">OUT4</text>
<text x="203.2" y="114.3">7</text>
<text x="203.2" y="116.5">8</text>
<text x="203.2" y="118.8">9</text>
<text x="231.1" y="118">24</text>
<text x="233.5" y="118.4">VCC</text>
<text x="241.8" y="114.7">OUT2</text>
<text x="241.8" y="116.9">OUT3</text>
<text x="241.8" y="119.1">OUT4</text>
<text x="245.8" y="114.3">7</text>
<text x="245.8" y="116.5">8</text>
<text x="245.8" y="118.8">9</text>
<text x="39.9" y="121">16</text>
<text x="42.2" y="121.4">Col8Blue</text>
<text x="50.9" y="121.4">Col8Grn</text>
<text x="56" y="121">17</text>
<text x="199.2" y="121.4">OUT5</text>
<text x="199.2" y="123.6">OUT6</text>
<text x="199.2" y="125.9">OUT7</text>
<text x="203.2" y="121">10</text>
<text x="203.2" y="123.3">11</text>
<text x="203.2" y="125.5">12</text>
<text x="241.8" y="121.4">OUT5</text>
<text x="241.8" y="123.6">OUT6</text>
<text x="241.8" y="125.9">OUT7</text>
<text x="245.8" y="121">10</text>
<text x="245.8" y="123.3">11</text>
<text x="245.8" y="125.5">12</text>
<text x="189.2" y="129.2">1</text>
<text x="190.9" y="129.6">GND</text>
<text x="199.2" y="128.1">OUT8</text>
<text x="199.2" y="130.4">OUT9</text>
<text x="203.2" y="127.7">13</text>
<text x="203.2" y="130">14</text>
<text x="231.7" y="129.2">1</text>
<text x="233.5" y="129.6">GND</text>
<text x="241.8" y="128.1">OUT8</text>
<text x="241.8" y="130.4">OUT9</text>
<text x="245.8" y="127.7">13</text>
<text x="245.8" y="130">14</text>
<text x="188.6" y="133">21</text>
<text x="190.9" y="133.3">OE−DM2</text>
<text x="198.6" y="132.6">OUT10</text>
<text x="198.6" y="137.1">OUT12</text>
<text x="198.6" y="134.8">OUT11</text>
<text x="203.2" y="132.2">15</text>
<text x="203.2" y="136.7">17</text>
<text x="203.2" y="134.5">16</text>
<text x="231.1" y="133">21</text>
<text x="233.5" y="133.3">OE−DM2</text>
<text x="241.2" y="132.6">OUT10</text>
<text x="241.2" y="137.1">OUT12</text>
<text x="241.2" y="134.8">OUT11</text>
<text x="245.8" y="132.2">15</text>
<text x="245.8" y="136.7">17</text>
<text x="245.8" y="134.5">16</text>
<text x="188.6" y="139.7">23</text>
<text x="190.9" y="140.1">R_Ext</text>
<text x="198.6" y="143.8">OUT15</text>
<text x="198.6" y="141.6">OUT14</text>
<text x="198.6" y="139.3">OUT13</text>
<text x="203.2" y="143.4">20</text>
<text x="203.2" y="141.2">19</text>
<text x="203.2" y="138.9">18</text>
<text x="231.1" y="139.7">23</text>
<text x="233.5" y="140.1">R_Ext</text>
<text x="241.2" y="143.8">OUT15</text>
<text x="241.2" y="141.6">OUT14</text>
<text x="241.2" y="139.3">OUT13</text>
<text x="245.8" y="143.4">20</text>
<text x="245.8" y="141.2">19</text>
<text x="245.8" y="138.9">18</text>
<text x="210.7" y="184.9">TITLE</text>
<text x="210.7" y="187.1">FILE:</text>
<text x="210.7" y="189.4">PAGE</text>
<text x="223.4" y="189.4">OF</text>
<text x="237.6" y="189.4">DRAWN BY:</text>
<text x="237.6" y="187.1">REVISION:</text>
</g>
<g font-size=".8">
<text x="86.6" y="66.9">3</text>
<text x="86.6" y="70.2">2</text>
<text x="88.8" y="68.2">1</text>
<text x="86.6" y="72.8">3</text>
<text x="86.6" y="76.2">2</text>
<text x="88.8" y="74.2">1</text>
<text x="86.6" y="79.6">3</text>
<text x="86.6" y="82.9">2</text>
<text x="88.8" y="80.9">1</text>
<text x="86.6" y="104.2">3</text>
<text x="86.6" y="107.6">2</text>
<text x="88.8" y="105.6">1</text>
<text x="86.6" y="110.9">3</text>
<text x="88.8" y="112.3">1</text>
<text x="162.5" y="111.5">1</text>
<text x="164.7" y="110.2">3</text>
<text x="164.7" y="113.5">2</text>
<text x="86.6" y="114.3">2</text>
<text x="86.6" y="116.9">3</text>
<text x="88.8" y="118.3">1</text>
<text x="86.6" y="120.3">2</text>
<text x="86.6" y="122.9">3</text>
<text x="88.8" y="124.2">1</text>
<text x="86.6" y="126.2">2</text>
<text x="86.6" y="128.9">3</text>
<text x="88.8" y="130.2">1</text>
<text x="86.6" y="132.2">2</text>
</g>
</svg>
